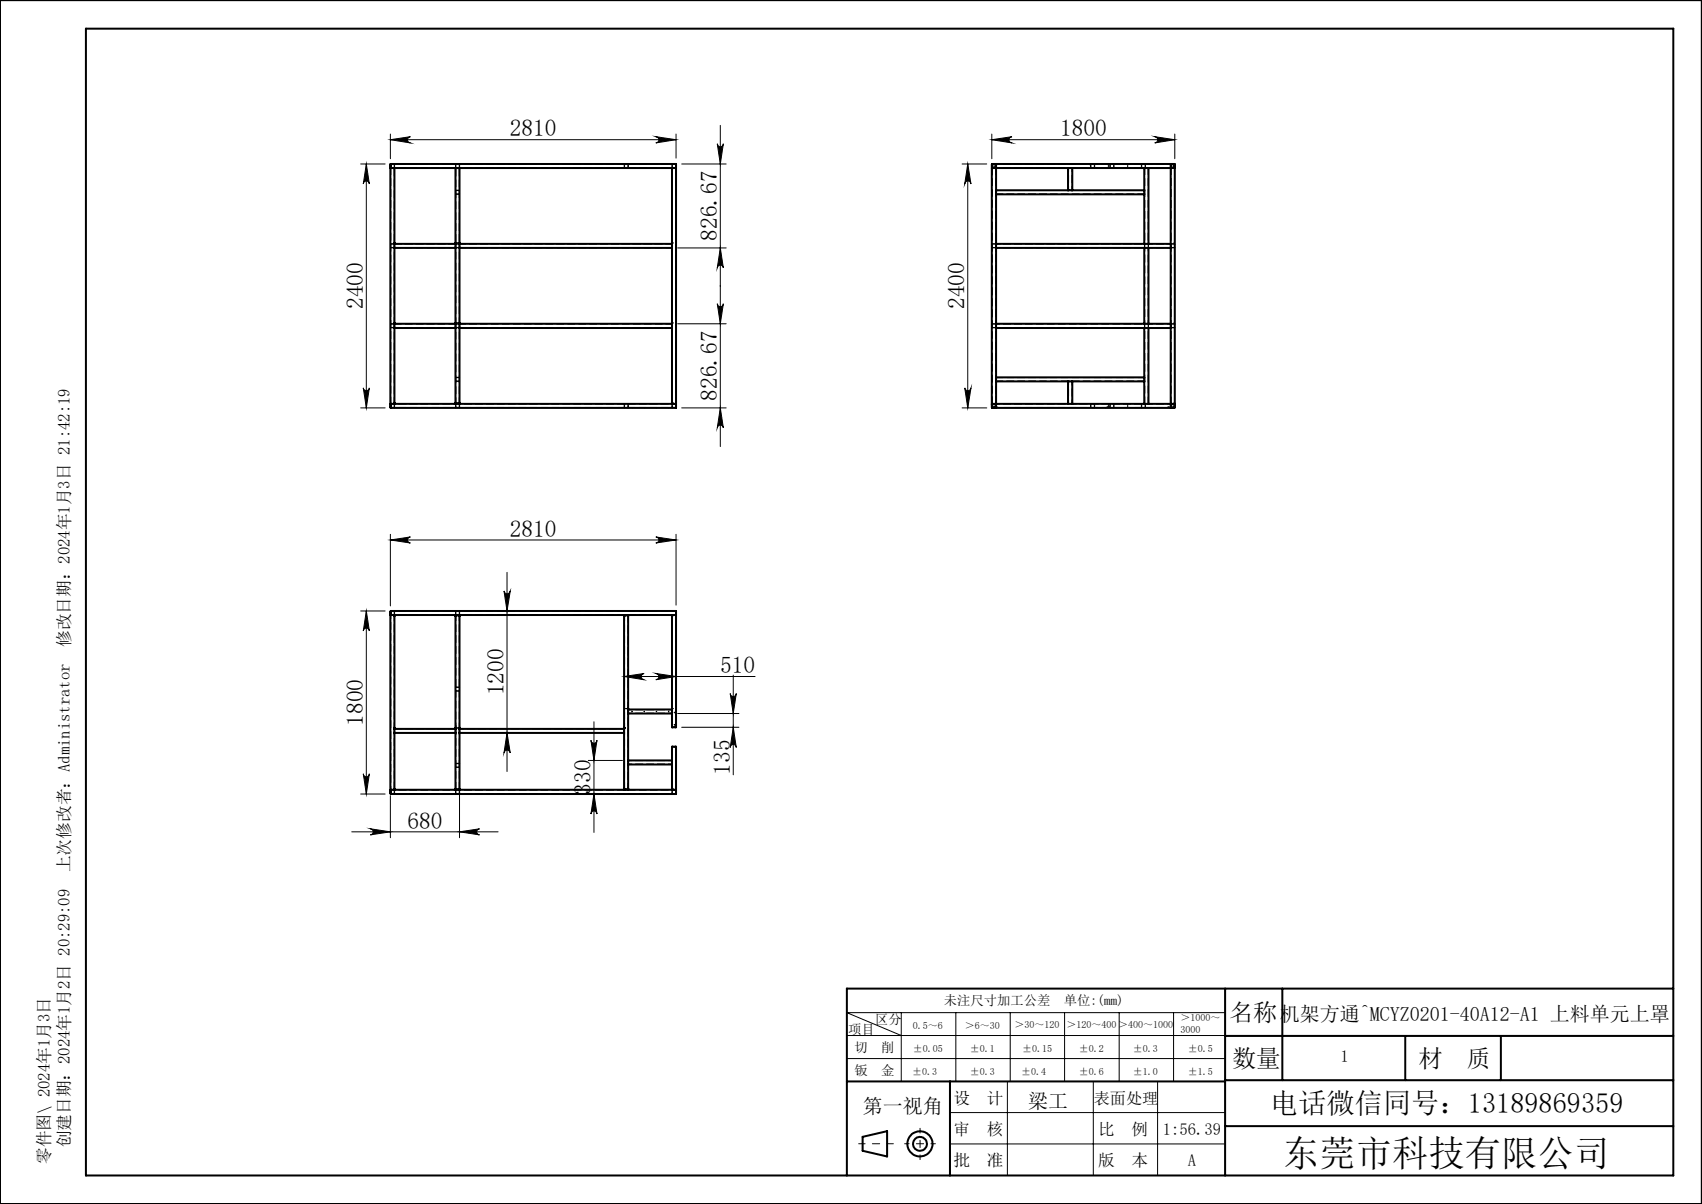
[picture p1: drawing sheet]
<svg xmlns="http://www.w3.org/2000/svg" width="297mm" height="210mm" viewBox="0 0 297 210" stroke-linecap="round" stroke-linejoin="round" font-family="sans-serif">
<g fill="none" stroke="#000" stroke-width=".35">
<path d="M0 0h297v210h-297zM15 5h277v200h-277zM68.2 29.3h-.1v41.1h.1M68.2 29.3h.6M68.2 28.6h-.1v.6l.1 .1M68.2 28.6v.6M68.2 28.6h49.8v.7M68.2 28.6v.7M68.8 29.3v13.2M68.8 29.3h10.7M79.5 29.3h.7M79.5 29.3v13"/>
<path d="M80.2 29.3h37.1M80.2 29.3v13M117.3 29.3h.7M117.3 29.3v13M118 29.3v41.1M173.2 29.3h-.1v41.1h.1M173.2 28.6l-.1 .6h.6v-.6M173.2 28.6l-.1 .1v.5l.1 .1M173.2 29.3h.5M173.2 28.6h.5M173.7 29.3h.1M173.7 28.6l.1 .1"/>
<path d="M173.8 28.7v-.1h30.5v.1M173.8 29.2v.1M173.8 29.2l-.1 .1M173.8 29.3h30.5M173.8 28.7v.5M173.8 29.3v13.2M173.8 33.2h12.6M173.8 33.9h25.9M186.4 33.2h.7M186.4 29.3v3.9M187.1 33.2h12.6M187.1 29.3v3.9"/>
<path d="M199.7 33.2v.7M199.7 29.3v3.9M199.7 33.9v8.6M200.4 29.3v13.2M204.3 29.3h.1M204.3 29.2v.1M204.3 29.2l.1 .1M204.3 28.7v.5M204.3 29.3v13.2M204.4 28.6v.6h.6l-.1-.6M204.4 28.6l-.1 .1M204.4 29.3h.5"/>
<path d="M204.4 28.6h.5M204.9 29.3h.1v41.1h-.1M204.9 28.6h.1v.6l-.1 .1M68.8 43.2v13.3M68.8 57.2v13.2M68.8 56.5v.7M68.8 42.5v.7M68.8 42.5h10.7M68.8 43.2h10.7M68.8 57.2h10.7M68.8 56.5h10.7M79.5 43.2v13.3"/>
<path d="M79.5 42.3v.1M79.5 56.5v.7M79.5 42.5v.7M79.5 42.4v.1M79.5 57.2v13M80.2 42.3v.1M80.2 56.3v.1M80.2 42.5v.7M80.2 56.5v.7M80.2 42.4v.1M80.2 43.2v13.1M80.2 56.4v.1"/>
<path d="M80.2 57.2v13M80.2 42.5h37.1M80.2 43.2h37.1M80.2 57.2h37.1M80.2 56.5h37.1M117.3 56.3v.1M117.3 42.3v.1M117.3 42.5v.7M117.3 56.5v.7M117.3 42.4v.1M117.3 43.2v13.1M117.3 56.4v.1"/>
<path d="M117.3 57.2v13M173.8 56.5v.7M173.8 42.5v.7M173.8 42.5h30.5M173.8 43.2h30.5M173.8 57.2h30.5M173.8 56.5h30.5M173.8 43.2v13.3M173.8 57.2v13.2M199.7 43.2v13.3M199.7 57.2v8.6M200.4 43.2v13.3"/>
<path d="M200.4 57.2v13.2M204.3 56.5v.7M204.3 42.5v.7M204.3 43.2v13.3M204.3 57.2v13.2M68.2 70.4h.6M68.2 70.4l-.1 .1v.6h.1M68.2 70.5v.6M68.2 70.4v.7M68.8 70.4h10.7M79.5 70.4h.7M79.5 70.2v.1"/>
<path d="M79.5 70.3v.1M80.2 70.2v.1M80.2 70.4h37.1M80.2 70.3v.1M117.3 70.4h.7M117.3 70.2v.1M117.3 70.3v.1M118 70.4v.7h-49.8M173.1 70.5h.6v.6h-.6zM173.2 70.4l-.1 .1v.6h.6l.1-.1M173.2 70.4h.5M173.7 70.4h.1"/>
<path d="M173.7 70.4l.1 .1M173.8 70.4v.1M173.8 71v.1h30.5v-.1M173.8 70.4h30.5M173.8 70.5v.5M173.8 66.5h12.6M173.8 65.8h25.9M186.4 66.5h.7M186.4 66.5v3.9M187.1 66.5v3.9M187.1 66.5h12.6M199.7 65.8v.7"/>
<path d="M199.7 66.5v3.9M204.3 70.4h.1M204.3 70.4v.1M204.3 70.5v.5M204.4 70.4l-.1 .1M204.4 70.5h.6l-.1 .6h-.5zM204.4 70.4h.5M204.9 70.4l.1 .1v.6h-.6l-.1-.1M68.2 107.3h-.1v30.5h.1M68.2 107.3h.6M68.2 106.6h-.1v.6l.1 .1M68.2 106.6v.6"/>
<path d="M68.2 106.6h49.8v.7M68.2 107.2v.1M68.8 107.3v19.8M68.8 107.3h10.7M79.5 107.3h.7M79.5 107.3v.1M79.5 107.4v19.7M79.5 107.3h.1M80.2 107.3v.1M80.2 107.3h.1M80.2 107.4v19.5M80.2 107.3h28.7"/>
<path d="M108.9 107.3h.7M108.9 107.3v.1M108.9 107.3h.1M108.9 107.4v19.5M109.6 107.3v16.4M109.6 107.3h7.7M117.3 107.3v.1M117.3 107.3h.7M117.3 107.4v16.3M117.3 107.3h.1M118 107.3v19.6h-.7v-2.4M68.2 137.8h-.1v.6l.1 .1"/>
<path d="M68.2 137.8v.6M68.2 137.8h.6M68.2 137.8v.7h49.8v-.7M68.8 127.8v10M68.8 127.1v.7M68.8 137.8h10.7M68.8 127.1h10.7M68.8 127.8h10.7M79.5 137.8h.7M79.5 127.8v10M79.5 127.1v.7M80.2 137.6v.1"/>
<path d="M80.2 126.9v.1M80.2 127.1v.7M80.2 127v.1M80.2 127.8v9.8M80.2 137.7v.1M80.2 137.8h28.7M80.2 127.1h28.7M80.2 127.8h28.7M108.9 137.8h.7M108.9 137.6v.1M108.9 126.9v.1M108.9 127.1v.7"/>
<path d="M108.9 127v.1M108.9 127.8v9.8M108.9 137.7v.1M109.6 133.3v4.5M109.6 123.7v.8M109.6 132.6v.7M109.6 124.5v8.1M109.6 137.8h7.7M109.6 124.5h7.7M109.6 123.7h7.7M109.6 133.3h7.7M109.6 132.6h7.7"/>
<path d="M117.3 137.8h.7M117.3 132.6v-2.4h.7v7.6M117.3 133.3v4.5M117.3 123.7v.8M117.3 132.6v.7M213.8 172.4v32.6M223.8 172.4v16M292 172.4h-144.2v32.6M147.8 188.6h66M150.5 198.3l4.3-1v4.4l-4.3-1zM165.8 188.6v16.4M213.8 196.4h78.2"/>
<path d="M213.8 180.7h78.2M213.8 188.4h78.2M245.2 180.7v7.7M261.9 180.7v7.7"/>
<circle cx="160.5" cy="199.5" r="1.2"/>
<circle cx="160.5" cy="199.5" r="2.2"/>
</g>
<g fill="none" stroke="#000" stroke-width=".17">
<path d="M62.9 28.6h4.3M63.9 28.6l.6 3.5a.53 .53 0 0 0-.6-.5 .53 .53 0 0 0-.5 .5zM63.9 28.6v42.5M68.1 24.4l3.5-.6a.55 .55 0 0 0-.5 .6 .55 .55 0 0 0 .5 .5zM68.1 23.4v4.3M68.1 24.4h49.9M114.4 23.8l3.6 .6-3.6 .5a.55 .55 0 0 0 .6-.5 .55 .55 0 0 0-.6-.6zM118 23.4v4.2M119 28.6h7.7M125.2 25.1a.53 .53 0 0 0 .5 .5 .53 .53 0 0 0 .5-.5l-.5 3.5zM125.7 21.9v56M167.9 28.6h4.3"/>
<path d="M168.9 28.6l.5 3.5a.55 .55 0 0 0-.5-.5 .55 .55 0 0 0-.6 .5zM168.9 28.6v42.5M173.1 24.4l3.5-.6a.55 .55 0 0 0-.5 .6 .55 .55 0 0 0 .5 .5zM173.1 24.4h31.9M173.1 23.4v4.3M201.5 23.8l3.5 .6-3.5 .5a.55 .55 0 0 0 .5-.5 .55 .55 0 0 0-.5-.6zM205 23.4v4.3M118.3 56.5h8.4M118.3 43.2h8.4M125.2 53a.53 .53 0 0 0 .5 .5 .53 .53 0 0 0 .5-.5l-.5 3.5zM125.7 43.2l.5 3.5a.53 .53 0 0 0-.5-.5 .53 .53 0 0 0-.5 .5zM62.9 71.1h4.3"/>
<path d="M63.4 67.7a.53 .53 0 0 0 .5 .5 .53 .53 0 0 0 .6-.5l-.6 3.4zM119 71.1h7.7M125.7 71.1l.5 3.5a.53 .53 0 0 0-.5-.5 .53 .53 0 0 0-.5 .5zM167.9 71.1h4.3M168.3 67.7a.55 .55 0 0 0 .6 .5 .55 .55 0 0 0 .5-.5l-.5 3.4zM68.1 94.2l3.5-.5a.53 .53 0 0 0-.5 .5 .53 .53 0 0 0 .5 .5zM68.1 93.2v12.5M68.1 94.2h49.9M88.5 99.8v34.8M114.4 93.7l3.6 .5-3.6 .5a.53 .53 0 0 0 .6-.5 .53 .53 0 0 0-.6-.5zM118 93.2v12.3M62.9 106.6h4.3"/>
<path d="M63.9 106.6l.6 3.5a.53 .53 0 0 0-.6-.5 .53 .53 0 0 0-.5 .5zM63.9 106.6v31.9M87.9 103.1a.55 .55 0 0 0 .6 .5 .55 .55 0 0 0 .5-.5l-.5 3.5zM108.9 118l3.5-.5a.55 .55 0 0 0-.5 .5 .55 .55 0 0 0 .5 .6zM108.9 118h22.9M114.4 117.5l3.6 .5-3.6 .6a.55 .55 0 0 0 .6-.6 .55 .55 0 0 0-.6-.5zM128 117.7v17.4M62.9 138.5h4.3M63.4 135a.53 .53 0 0 0 .5 .5 .53 .53 0 0 0 .6-.5l-.6 3.5zM68.1 138.8v7.3M80.2 127.9v18.2M88.5 127.8l.5 3.5a.55 .55 0 0 0-.5-.5 .55 .55 0 0 0-.6 .5z"/>
<path d="M102.7 132.6h5.9M103.1 129.1a.53 .53 0 0 0 .5 .5 .53 .53 0 0 0 .6-.5l-.6 3.5zM103.6 138.5l.6 3.5a.53 .53 0 0 0-.6-.6 .53 .53 0 0 0-.5 .6zM103.6 125.9v19.3M118.3 124.5h10.6M119 126.9h9.9M127.4 121a.53 .53 0 0 0 .6 .5 .53 .53 0 0 0 .5-.5l-.5 3.5zM128 126.9l.5 3.5a.53 .53 0 0 0-.5-.6 .53 .53 0 0 0-.6 .6zM61.4 145.1h25.5M64.6 144.6l3.5 .5-3.5 .5a.53 .53 0 0 0 .5-.5 .53 .53 0 0 0-.5-.5zM80.2 145.1l3.5-.5a.53 .53 0 0 0-.5 .5 .53 .53 0 0 0 .5 .5zM157.3 176.6v12"/>
<path d="M166.8 176.6v12M176.3 176.6v12M185.8 176.6v12M195.3 176.6v12M204.8 176.6v12M213.8 176.6h-66l9.5 4M147.8 184.6h66M147.8 180.6h66M165.8 194.1h48M165.8 199.5h48M175.8 188.6v16.4M190.8 188.6v16.4"/>
<path d="M202 188.6v16.4"/>
</g>
<path d="M149.8 199.5h6.1" fill="none" stroke="#000" stroke-width=".17" stroke-dasharray="30.5 1.3 1.3 1.3" stroke-dashoffset="29.4"/>
<path d="M163.2 199.5h-5.3M160.6 202.3v-5.5" fill="none" stroke="#000" stroke-width=".17" stroke-dasharray="30.5 1.3 1.3 1.3" stroke-dashoffset="29.7"/>
<g fill="#000">
<path d="M63.9 28.6l.6 3.5a.53 .53 0 0 0-.6-.5 .53 .53 0 0 0-.5 .5zM63.4 67.7a.53 .53 0 0 0 .5 .5 .53 .53 0 0 0 .6-.5l-.6 3.4zM125.2 53a.53 .53 0 0 0 .5 .5 .53 .53 0 0 0 .5-.5l-.5 3.5zM125.7 71.1l.5 3.5a.53 .53 0 0 0-.5-.5 .53 .53 0 0 0-.5 .5zM63.9 106.6l.6 3.5a.53 .53 0 0 0-.6-.5 .53 .53 0 0 0-.5 .5zM63.4 135a.53 .53 0 0 0 .5 .5 .53 .53 0 0 0 .6-.5l-.6 3.5zM127.4 121a.53 .53 0 0 0 .6 .5 .53 .53 0 0 0 .5-.5l-.5 3.5zM128 126.9l.5 3.5a.53 .53 0 0 0-.5-.6 .53 .53 0 0 0-.6 .6zM103.1 129.1a.53 .53 0 0 0 .5 .5 .53 .53 0 0 0 .6-.5l-.6 3.5zM103.6 138.5l.6 3.5a.53 .53 0 0 0-.6-.6 .53 .53 0 0 0-.5 .6zM168.9 28.6l.5 3.5a.55 .55 0 0 0-.5-.5 .55 .55 0 0 0-.6 .5zM168.3 67.7a.55 .55 0 0 0 .6 .5 .55 .55 0 0 0 .5-.5l-.5 3.4z"/>
<path d="M68.1 24.4l3.5-.6a.55 .55 0 0 0-.5 .6 .55 .55 0 0 0 .5 .5zM114.4 23.8l3.6 .6-3.6 .5a.55 .55 0 0 0 .6-.5 .55 .55 0 0 0-.6-.6zM68.1 94.2l3.5-.5a.53 .53 0 0 0-.5 .5 .53 .53 0 0 0 .5 .5zM114.4 93.7l3.6 .5-3.6 .5a.53 .53 0 0 0 .6-.5 .53 .53 0 0 0-.6-.5zM173.1 24.4l3.5-.6a.55 .55 0 0 0-.5 .6 .55 .55 0 0 0 .5 .5zM201.5 23.8l3.5 .6-3.5 .5a.55 .55 0 0 0 .5-.5 .55 .55 0 0 0-.5-.6z"/>
<path d="M125.7 43.2l.5 3.5a.53 .53 0 0 0-.5-.5 .53 .53 0 0 0-.5 .5zM125.2 25.1a.53 .53 0 0 0 .5 .5 .53 .53 0 0 0 .5-.5l-.5 3.5zM88.5 127.8l.5 3.5a.55 .55 0 0 0-.5-.5 .55 .55 0 0 0-.6 .5zM87.9 103.1a.55 .55 0 0 0 .6 .5 .55 .55 0 0 0 .5-.5l-.5 3.5z"/>
<path d="M108.9 118l3.5-.5a.55 .55 0 0 0-.5 .5 .55 .55 0 0 0 .5 .6zM114.4 117.5l3.6 .5-3.6 .6a.55 .55 0 0 0 .6-.6 .55 .55 0 0 0-.6-.5z"/>
<path d="M80.2 145.1l3.5-.5a.53 .53 0 0 0-.5 .5 .53 .53 0 0 0 .5 .5zM64.6 144.6l3.5 .5-3.5 .5a.53 .53 0 0 0 .5-.5 .53 .53 0 0 0-.5-.5z"/>
</g>
<g fill="none" stroke="#000" stroke-width=".17" stroke-dasharray="1.3 .6">
<path d="M68.2 28.6h.1M68.3 29.3h-.1M68.3 29.2h-.1M68.7 28.6h.1M68.7 29.3l.2-.1M68.7 28.6l.1 .1M68.8 29.2h-.1M68.8 28.7v.5M68.8 28.7h.1M68.8 28.6h-.1M68.9 29.2v-.5M68.9 28.7l-.2-.1"/>
<path d="M68.9 28.7v-.1M68.9 29.2v.1M79.5 29.2l.1 .1M79.5 28.7v.5M79.5 33.8l.1 .1M79.5 28.6v.1M79.5 29.3v-.1M79.5 28.7h.1M79.5 29.2v-.5M79.5 28.7l.1-.1M79.5 33.3l.1-.1M79.6 29.2h-.1"/>
<path d="M79.6 28.6l-.1 .1M79.6 33.2h-.1M79.6 33.2l-.1 .1M79.6 33.2h.5M79.6 33.8h-.1M79.6 33.9h.5M80.1 29.3l.1-.1M80.1 28.6v.1M80.1 33.2h-.5M80.1 33.8h-.5M80.1 33.2v.1M80.1 33.9l.1-.1"/>
<path d="M80.1 29.2h.1M80.1 28.7v.5M80.1 33.8h.1M80.1 28.7h.1M80.2 28.7l-.1-.1M80.2 29.2v-.5M80.2 29.2v.1M80.2 28.6v.1M80.2 33.2h-.1M80.2 33.3l-.1-.1M108.9 29.2l.1 .1M108.9 28.7v.5"/>
<path d="M108.9 29.3v-.1M108.9 28.6v.1M108.9 28.7h.1M109 28.7v-.1M109 29.2v-.5M109 28.6l-.1 .1M109 29.2h.1M109.1 28.6h.1M109.1 28.6h-.2M109.2 28.6h.1M109.5 29.3l.1-.1M109.5 28.6l.1 .1"/>
<path d="M109.6 29.2h-.1M109.6 28.7v.5M109.6 28.7h.1M109.6 28.6h-.4M109.6 28.7l-.1-.1M109.6 29.2v-.5M109.6 29.2v.1M109.6 28.7v-.1M117.3 29.2l.1 .1M117.3 28.7v.5M117.3 28.7l.1-.1M117.3 29.2v.1"/>
<path d="M117.3 28.6v.1M117.3 28.7h.1M117.3 29.2v-.5M117.4 29.2h-.1M117.4 28.6h.1M117.4 28.6h-.1M117.9 29.3l.1-.1M117.9 28.6v.1M117.9 29.2h.1M117.9 28.7v.5M118 28.7l-.1-.1M173.9 28.6h.1"/>
<path d="M173.9 28.6v.1M174 28.6h.1M174 28.6h-.1M174 28.7v-.1M174 28.7h-.1M190.1 28.6h.1M190.1 28.6v.1M190.2 28.6h.1M190.2 28.6h-.1M190.2 28.7v-.1M190.2 28.7h-.1M190.3 28.7v.5"/>
<path d="M190.3 29.2l.1 .1M190.4 28.7v-.1M190.4 29.2v-.5M190.4 28.6l-.1 .1M190.4 29.2h.1M190.9 28.6l.1 .1M191 29.2h-.1M191 28.7v.5M191 29.2v-.5M191 29.2l-.1 .1M193.4 29.2v-.5M193.4 28.7v-.1"/>
<path d="M193.4 29.3v-.1M193.5 28.6h.1M193.5 28.6v.1M193.6 28.6h.1M193.6 28.6h-.1M193.6 28.7v-.1M193.6 28.7h-.1M193.7 28.7v.5M193.7 29.2l.1 .1M193.7 28.7l.1-.1M193.7 29.2v-.5M193.8 28.6l-.1 .1"/>
<path d="M193.8 29.2h-.1M194.3 28.6v.1M194.3 29.2h.1M194.3 28.7v.5M194.4 28.7l-.1-.1M194.4 29.2v-.5M194.4 29.2l-.1 .1M196.8 28.6v.1M196.8 29.2v.1M196.8 28.7v.5M199.2 28.7v.5M199.2 28.7l.1-.1"/>
<path d="M199.2 29.2v-.5M199.3 28.6l-.1 .1M199.3 29.2h-.1M199.3 29.3l-.1-.1M199.8 28.6v.1M199.8 29.2h.1M199.8 28.7v.5M199.9 28.7l-.1-.1M199.9 29.2v-.5M199.9 29.2l-.1 .1M204.2 28.6h.1M204.2 28.6l-.1 .1"/>
<path d="M204.2 28.7v-.1M204.2 28.7h-.1M68.1 57.1l.2 .1M68.2 56.6l.1-.1M68.2 42.6h.1M68.3 56.5l-.2 .1M68.3 57.2h.4M68.3 57.1h-.1M68.3 56.5h.4M68.3 42.5l-.2 .1M68.3 43.2l-.1-.1M68.3 42.6h.4"/>
<path d="M68.3 43.2l-.2-.1M68.3 43.2h.4M68.7 56.3h.1M68.7 42.4h.1M68.7 42.4l.1-.1M68.7 56.5h-.4M68.7 56.5l.2 .1M68.7 57.2l.2-.1M68.7 57.1h-.4M68.7 56.5l.1 .1M68.7 43.2l.2-.1M68.7 42.6h.1"/>
<path d="M68.7 43.2h-.4M68.7 42.5h-.4M68.8 56.4l-.1-.1M68.8 42.4h-.1M68.8 56.4h.1M68.8 42.4h.1M68.8 56.4v-.1M68.8 42.4v-.1M68.8 57.1h-.1M68.8 43.1l-.1 .1M68.9 42.6l-.2-.1M68.9 56.3h-.1"/>
<path d="M68.9 42.3h-.1M79.5 43.1l.1 .1M79.5 57.1l.1 .1M79.5 56.4h.1M79.5 42.4h.1M79.5 56.3v.1M79.5 42.3v.1M79.5 42.6h.1M79.5 56.6l.1-.1M79.5 56.3h.1M79.5 42.3l.1 .1M79.5 42.3h.1"/>
<path d="M79.6 56.3l-.1 .1M79.6 56.3h.5M79.6 42.4h-.1M79.6 42.4h.5M79.6 43.2h.5M79.6 42.5l-.1 .1M79.6 42.6h.5M79.6 43.2l-.1-.1M79.6 56.5l-.1 .1M79.6 56.5h.5M79.6 57.1h-.1M79.6 57.2h.5"/>
<path d="M80.1 56.3h.1M80.1 56.3h-.5M80.1 42.4v-.1M80.1 42.4h-.5M80.1 42.5h-.5M80.1 43.2l.1-.1M80.1 43.2h-.5M80.1 42.6h.1M80.1 56.5h-.5M80.1 56.5v.1M80.1 57.2l.1-.1M80.1 57.1h-.5"/>
<path d="M80.1 56.4v-.1M80.1 42.4h.1M80.1 56.4h.1M80.1 43.1v.1M80.1 57.1h.1M80.2 42.6l-.1-.1M80.2 56.6l-.1-.1M80.2 56.3h-.1M80.2 42.3h-.1M117.3 56.4h.1M117.3 42.4h.1M117.3 56.4v-.1"/>
<path d="M117.3 56.4l.1-.1M117.3 42.4v-.1M117.3 56.3h.1M117.3 42.3h.1M117.4 56.3h.1M117.4 56.3h-.1M117.4 42.4h.1M117.4 42.4l-.1-.1M173.1 43.1l.1 .1M173.2 56.6v-.1M173.2 42.6h.1M173.2 57.2h.5"/>
<path d="M173.2 57.2l-.1-.1M173.2 56.5l-.1 .1M173.2 56.5h.5M173.2 57.1h.1M173.2 43.2h.5M173.2 43.2v-.1M173.2 42.6h.5M173.2 42.5l-.1 .1M173.7 56.5h-.5M173.7 57.2l.1-.1M173.7 56.5l.1 .1M173.7 57.1h-.5"/>
<path d="M173.7 42.5l.1 .1M173.7 43.2l.1-.1M173.7 43.2h-.5M173.7 42.6h.1M173.7 42.5h-.5M173.8 57.1h-.1M173.8 43.1l-.1 .1M173.8 56.6l-.1-.1M200.4 42.6v-.1M200.4 43.1v-.5M200.4 43.2v-.1M200.4 56.6v-.1"/>
<path d="M200.4 57.1v-.5M200.4 57.2v-.1M204.3 57.1l.1 .1M204.3 43.1l.1 .1M204.4 56.6v-.1M204.4 42.6h.1M204.4 56.5l-.1 .1M204.4 57.2h.5M204.4 57.1h.1M204.4 56.5h.5M204.4 42.5l-.1 .1M204.4 43.2h.5"/>
<path d="M204.4 43.2v-.1M204.4 42.6h.5M204.9 56.4l.1-.1M204.9 42.4h.1M204.9 56.4v-.1M204.9 42.4v-.1M204.9 57.1h-.5M204.9 56.5l.1 .1M204.9 56.5h-.5M204.9 43.2h-.5M204.9 42.5h-.5M204.9 42.6h.1"/>
<path d="M205 56.3h.1M205 42.4h.1M205 56.3h-.1M205 42.4l-.1-.1M205 42.4v-.1M205 57.1h-.1M205 43.1l-.1 .1M205 57.1l-.1 .1M205 56.6l-.1-.1M205 42.6l-.1-.1M68.2 70.5h.1M68.3 71.1h-.1"/>
<path d="M68.3 70.4h-.1M68.7 70.3h.1M68.7 71.1h.1M68.7 70.3l.1-.1M68.7 71.1l.2-.1M68.7 70.5h.1M68.8 70.3h-.1M68.8 70.3h.1M68.8 70.3v-.1M68.8 70.4v-.1M68.8 71l-.1 .1M68.8 70.5v.5"/>
<path d="M68.9 71v-.5M68.9 70.5l-.2-.1M68.9 71.1v-.1M68.9 70.5v-.1M68.9 70.2h-.1M68.9 71h-.1M79.5 71l.1 .1M79.5 70.5v.5M79.5 66.5h.1M79.5 66.4l.1 .1M79.5 71v.1M79.5 70.4v.1"/>
<path d="M79.5 70.3h.1M79.5 71.1h.1M79.5 70.5h.1M79.5 71v-.5M79.5 70.2v.1M79.5 70.3v.1M79.5 65.9h.1M79.5 71h.1M79.5 70.2l.1 .1M79.5 70.2h.1M79.6 70.4l-.1 .1M79.6 71.1l-.1-.1"/>
<path d="M79.6 70.3h-.1M79.6 70.3h.5M79.6 65.8l-.1 .1M79.6 66.5h.5M79.6 66.5l-.1-.1M79.6 65.9h.5M80.1 71.1l.1-.1M80.1 70.5h.1M80.1 70.3v-.1M80.1 70.3h-.5M80.1 66.5h.1M80.1 66.5l.1-.1"/>
<path d="M80.1 65.8h-.5M80.1 65.9h.1M80.1 66.5h-.5M80.1 70.3h.1M80.1 71v.1M80.1 70.5v.5M80.1 70.4v-.1M80.1 66.4v.1M80.2 70.5l-.1-.1M80.2 71v-.5M80.2 70.4v.1M80.2 71v.1"/>
<path d="M80.2 65.9l-.1-.1M80.2 71h-.1M80.2 70.2h-.1M108.9 70.5v.5M108.9 71l.1 .1M108.9 70.4v.1M108.9 71.1v-.1M108.9 71.1h.2M109 70.5h.1M109 71v-.5M109 71h-.1M109 70.4l-.1 .1"/>
<path d="M109 71.1v-.1M109.1 71.1h.1M109.2 71.1h.1M109.2 71.1h.4M109.5 70.5h.1M109.6 71l-.1 .1M109.6 70.5v.5M109.6 70.5l-.1-.1M109.6 70.4v.1M109.6 71.1v-.1M109.6 71h.1M110.3 71.1h.1"/>
<path d="M112.4 71.1h.1M112.5 71.1h.1M114.5 71.1h.1M114.6 71.1h.1M116.6 71.1h.1M116.7 71.1h.1M117.3 70.5v.5M117.3 71l.1 .1M117.3 70.5v-.1M117.3 71v.1M117.3 70.3h.1M117.3 71.1h.1"/>
<path d="M117.3 70.5h.1M117.3 71v-.5M117.3 70.3v-.1M117.3 70.3v.1M117.3 71h.1M117.3 70.2h.1M117.4 70.4l-.1 .1M117.4 71.1l-.1-.1M117.4 70.3h.1M117.4 70.3l-.1-.1M117.4 71.1h.1M117.6 71.1h.1"/>
<path d="M117.7 71.1h.1M117.9 70.5h.1M117.9 71.1l.1-.1M117.9 71v.1M117.9 71v-.5M118 70.5l-.1-.1M173.9 71v.1M173.9 71h.1M173.9 71.1h.1M174 71.1v-.1M174 71.1h.1M190.3 71l.1 .1"/>
<path d="M190.3 70.5v.5M190.4 70.5v.5M190.4 70.5h.1M190.4 71.1v-.1M190.4 70.4l-.1 .1M190.6 71.1h.1M190.7 71.1h.1M190.8 71.1h.1M190.9 71.1h.1M190.9 71.1l.1-.1M190.9 70.5h.1M191 71l-.1 .1"/>
<path d="M191 70.5v.5M191 70.5l-.1-.1M191 71v-.5M192.9 71.1h.1M193 71.1h.1M193.3 71h-.1M193.4 71.1v-.1M193.4 71v-.5M193.4 70.5v-.1M193.5 71v.1M193.5 71h.1M193.5 71.1h.1"/>
<path d="M193.6 71.1v-.1M193.6 71.1h.1M193.7 70.5v.5M193.7 70.5h.1M193.7 71v-.5M193.8 71.1l-.1-.1M193.8 70.4l-.1 .1M194.3 71.1l.1-.1M194.3 70.5h.1M194.3 71v.1M194.3 70.5v.5M194.4 70.5l-.1-.1"/>
<path d="M194.4 71v-.5M196.8 71v.1M196.8 70.5v.5M196.8 70.4v.1M199.2 71l.1 .1M199.2 70.5v.5M199.2 70.5l.1-.1M199.2 70.5h.1M199.2 71v-.5M199.3 71.1l-.1-.1M199.8 70.4l.1 .1M199.8 71.1l.1-.1"/>
<path d="M199.8 70.5h.1M199.8 71v.1M199.8 70.5v.5M199.9 71v-.5M203.9 71h-.1M204.1 71l.1 .1M204.1 71h.1M204.2 71.1h.1M204.2 71.1h-.1M204.2 71.1v-.1M204.9 70.3h.1M204.9 70.3v-.1"/>
<path d="M205 70.3h.1M205 70.3l-.1-.1M68.2 106.6h.1M68.2 107.2h.1M68.3 106.5h-.1M68.3 107.2h-.1M68.7 107.4h.1M68.7 107.4l.1-.1M68.7 107.2l.2-.1M68.7 106.5l.2 .2M68.7 106.6l.1 .1M68.8 107.4h-.1"/>
<path d="M68.8 107.3h.1M68.8 107.4h.1M68.8 107.4v-.1M68.8 107.3v-.1M68.8 107.1l-.1 .1M68.8 106.7v.4M68.9 107.1v-.4M68.9 106.7v-.2M68.9 107.1v.1M68.9 107.3h-.1M79.5 106.7v.4M79.5 106.5v.2"/>
<path d="M79.5 107.2v-.1M79.5 107.4h.1M79.5 107.3v.1M79.5 107.2v.1M79.5 106.7l.1-.1M79.5 107.1v-.4M79.5 120l.1-.1M79.5 107.3l.1 .1M79.5 107.3h.1M79.6 107.4h-.1M79.6 107.4h.5M79.6 106.5l-.1 .2"/>
<path d="M79.6 107.2l-.1-.1M79.6 119.8l-.1 .2M79.6 119.9h.5M80.1 107.4h-.5M80.1 107.4v-.1M80.1 107.2l.1-.1M80.1 106.6v.1M80.1 119.8h-.5M80.1 119.9v.1M80.1 107.4h.1M80.1 107.3h.1M80.1 107.3v-.1"/>
<path d="M80.1 107.1v.1M80.1 106.7v.4M80.2 106.7l-.1-.2M80.2 107.1v-.4M80.2 120l-.1-.2M80.2 107.3h-.1M108.9 107.4h.1M109 107.4v-.1M109 107.4h.1M109 107.2v.1M109 107.3h-.1M109 107.3h.1"/>
<path d="M109.1 107.4h-.1M109.1 107.4h.1M109.2 107.4h.3M109.2 107.4h.1M109.5 107.4h-.3M109.5 107.4l.1-.1M109.6 107.4h-.1M109.6 107.4h.1M109.6 107.4v-.1M109.6 107.3v-.1M109.6 107.3h.1M117.3 107.4h.1"/>
<path d="M117.3 107.3v.1M117.3 107.2v.1M117.3 107.3l.1 .1M117.3 107.3h.1M117.4 107.4h-.1M117.4 107.4h.1M68.2 137.8h.1M68.3 138.5h-.1M68.3 137.7l-.1 .1M68.3 138.4h-.1M68.7 138.4h.1M68.7 127h.1"/>
<path d="M68.7 127v-.1M68.7 137.6h.1M68.7 138.5l.2-.2M68.7 137.8l.1 .1M68.7 126.9h.1M68.8 127h.1M68.8 137.7h.1M68.8 127h-.1M68.8 137.7l-.1-.1M68.8 126.9h.1M68.8 137.6h.1M68.8 138.3l-.1 .1"/>
<path d="M68.8 137.9v.4M68.8 127v-.1M68.8 137.7v-.1M68.9 137.9l-.2-.2M68.9 138.3v-.4M68.9 138.5v-.2M68.9 137.9v-.2M68.9 138.3h-.1M68.9 126.9h-.1M68.9 137.6h-.1M79.5 126.7v-.1M79.5 138.3l.1 .2"/>
<path d="M79.5 137.9v.4M79.5 137.9l.1-.2M79.5 133.7l.1 .1M79.5 133.3l.1-.2M79.5 120.4l.1 .1M79.5 133.8h.1M79.5 138.3v.2M79.5 137.7v.2M79.5 126.7h.1M79.5 127h.1M79.5 137.7h.1M79.5 126.6h.1"/>
<path d="M79.5 126.9v.1M79.5 137.6v.1M79.5 137.9l.1-.1M79.5 138.3v-.4M79.5 133.3l.1-.1M79.5 138.3h.1M79.5 126.9h.1M79.5 137.6h.1M79.6 127h-.1M79.6 127h.5M79.6 137.6l-.1 .1M79.6 137.6h.5"/>
<path d="M79.6 138.4l-.1-.1M79.6 133.8h.5M79.6 133.2h.5M79.6 133.8l-.1-.1M79.6 120.5l-.1-.1M79.6 120.5h.5M79.6 133.1h-.1M80.1 126.9h-.5M80.1 126.9h.1M80.1 137.6h-.5M80.1 137.6h.1M80.1 138.5l.1-.2"/>
<path d="M80.1 137.8v.1M80.1 137.7l.1 .2M80.1 133.1h-.5M80.1 133.8l.1-.1M80.1 133.2v.1M80.1 133.8h-.5M80.1 120.5l.1-.1M80.1 133.8h.1M80.1 127h.1M80.1 137.7v-.1M80.1 137.7h.1M80.1 127v-.1"/>
<path d="M80.1 138.3v.1M80.1 137.9v.4M80.1 133.7v.1M80.1 120.4v.1M80.2 138.3v-.4M80.2 133.3l-.1-.2M80.2 137.9v-.2M80.2 138.5v-.2M80.2 133.1h-.1M80.2 126.9h-.1M80.2 137.6h-.1M80.2 138.3h-.1"/>
<path d="M108.9 127h.1M108.9 137.7h.1M109 127v-.1M109 127h.1M109 137.7v-.1M109 137.7h.1M109 126.9h-.1M109 137.6h-.1M109 126.9h.1M109 137.6h.1M109.1 127v-.1M109.1 127h-.1"/>
<path d="M109.1 137.6h.1M109.1 137.6h-.1M109.2 123.6h.1M109.2 123.6h.3M109.2 137.6h.3M109.2 137.6h.1M109.5 123.6h-.3M109.5 123.6l.1-.1M109.5 137.6h-.3M109.5 137.6h.1M109.6 137.7h.1M109.6 123.7l-.1-.1"/>
<path d="M109.6 137.7l-.1-.1M109.6 123.7h.1M109.6 137.6h.1M109.6 123.7v-.2M109.6 137.7v-.1M109.6 123.5h.1M110.3 124.1h.1M112.4 124.1h.1M114.6 124.1h.1M116.7 124.1h.1M117.3 137.4v-.2M117.3 138.3l.1 .2"/>
<path d="M117.3 137.9v.4M117.3 137.7v.2M117.3 138.3v.2M117.3 137.7h.1M117.3 123.7h.1M117.3 137.4h.1M117.3 138.4h.1M117.3 137.2h.1M117.3 137.6v.1M117.3 123.5v.2M117.3 123.7v3.1M117.3 138.3v-.4"/>
<path d="M117.3 137.9l.1-.1M117.3 138.3h.1M117.3 137.6h.1M117.3 123.5l.1 .1M117.3 123.5h.1M117.4 137.6l-.1 .1M117.4 137.6h.1M117.4 123.6l-.1 .1M117.4 123.6h.1M117.4 137.7l-.1 .2M117.4 138.4l-.1-.1M117.4 138.4h.1"/>
<path d="M117.7 126.4h.1M117.7 124.3v-.1v.1M117.9 137.8v.1M117.9 138.5l.1-.2M117.9 137.9v.4M117.9 138.3v.1M118 137.9l-.1-.2"/>
</g>
<g fill="none" stroke="#000" stroke-width=".17" stroke-dasharray="1.3 .6" stroke-dashoffset=".1">
<path d="M68.2 29.3v41.1M173.2 29.3v41.1M173.8 33.8h25.9M199.7 33.2h-25.9M199.8 29.3v41.1M204.4 29.3v41.1M68.9 57.1h10.6M68.9 43.2h10.6M79.5 56.5h-10.6M79.5 42.6h-10.6M117.9 70.4v-41.1M173.8 70.4v-41.1"/>
<path d="M173.8 66.5h25.9M199.7 65.9h-25.9M200.4 70.4v-41.1M205 70.4v-41.1M68.8 137.6v-10.6M68.9 127.8h10.6M79.5 127.2h-10.6M79.5 127v10.6M80.1 137.6v-10.6M109 127v10.6"/>
</g>
<g fill="none" stroke="#000" stroke-width=".17" stroke-dasharray="1.3 .6" stroke-dashoffset=".4">
<path d="M68.8 56.3v-13.9M79.5 42.4v13.9M79.5 56.4v13.8M80.1 56.3v-13.9M117.3 56.4v13.8M117.3 42.4v13.9M199.7 42.5v.7M199.7 56.5v.7M68.8 70.2v-13.8M80.1 70.2v-13.8M79.5 107.4v19.5M109 107.4v19.5"/>
<path d="M68.8 126.9v-19.5M80.1 126.9v-19.5M109.6 137.6v-13.9M117.9 126.8v-19.6"/>
</g>
<path d="M79.5 29.3v13M117.3 29.3v13M68.8 42.3v-13M80.1 42.3v-13M117.3 130.2v7.4" fill="none" stroke="#000" stroke-width=".17" stroke-dasharray="1.3 .6" stroke-dashoffset="-.2"/>
<path d="M80.2 43.2h37.1M80.2 57.1h37.1M117.3 42.6h-37.1M117.3 56.5h-37.1M117.3 107.4v16.1M109.6 123.5v-16.1" fill="none" stroke="#000" stroke-width=".17" stroke-dasharray="1.3 .6" stroke-dashoffset=".2"/>
<path d="M68.2 29.2h49.8M118 28.6h-49.8M68.2 71.1h49.8M118 70.5h-49.8M68.2 107.2h49.8M118 106.6h-49.8M68.2 138.4h49.8M118 137.8h-49.8" fill="none" stroke="#000" stroke-width=".17" stroke-dasharray="1.3 .6" stroke-dashoffset=".5"/>
<path d="M80.2 28.6h-.7M79.5 71.1h.7M79.5 138.4h.7" fill="none" stroke="#000" stroke-width=".17" stroke-dasharray="1.3 .6" stroke-dashoffset=".3"/>
<path d="M117.9 137.7v-7.5" fill="none" stroke="#000" stroke-width=".17" stroke-dasharray="1.3 .6" stroke-dashoffset=".7"/>
<g fill="none" stroke="#000" stroke-width=".17" stroke-dasharray="1.3 .6" stroke-dashoffset=".6">
<path d="M173.8 29.2h30.5M186.5 29.3v3.9M187.1 33.2v-3.9M204.3 28.6h-30.5M173.8 57.1h30.5M173.8 43.2h30.5M204.3 56.5h-30.5M204.3 42.6h-30.5M173.8 71.1h30.5M186.5 66.5v3.9M187.1 70.4v-3.9M204.3 70.5h-30.5"/>
<path d="M68.2 107.2v30.5M80.2 127.8h28.7M108.9 127.2h-28.7M109.6 124.4h7.7M109.6 133.3h7.7M117.3 123.8h-7.7M117.3 132.7h-7.7"/>
</g>
<text font-size="6.3" x="223.9" y="203.4">东莞市科技有限公司</text>
<text font-size="4.9" x="221.6" y="194.1">电话微信同号：13189869359</text>
<g font-size="4.2">
<text x="214.5" y="178.1">名称</text>
<text x="215" y="186.1">数量</text>
<text x="247.5" y="186.1">材</text>
<text x="256" y="186.1">质</text>
</g>
<g font-size="4.1">
<text x="89" y="23.8">2810</text>
<text x="185" y="23.8">1800</text>
<text x="125.1" y="42" transform="rotate(-90 125.1 42)">826.67</text>
<text x="63.4" y="53.9" transform="rotate(-90 63.4 53.9)">2400</text>
<text x="168.3" y="53.9" transform="rotate(-90 168.3 53.9)">2400</text>
<text x="125.1" y="69.9" transform="rotate(-90 125.1 69.9)">826.67</text>
<text x="89" y="93.6">2810</text>
<text x="125.7" y="117.4">510</text>
<text x="87.9" y="121.3" transform="rotate(-90 87.9 121.3)">1200</text>
<text x="63.4" y="126.6" transform="rotate(-90 63.4 126.6)">1800</text>
<text x="127.4" y="135.1" transform="rotate(-90 127.4 135.1)">135</text>
<text x="103.1" y="138.6" transform="rotate(-90 103.1 138.6)">330</text>
<text x="71.1" y="144.5">680</text>
</g>
<g font-size="3.5">
<text x="223.3" y="178.2">机架方通^MCYZ0201-40A12-A1 上料单元上罩</text>
<text x="150.5" y="194.1">第一视角</text>
<text x="179.4" y="193.2">梁工</text>
</g>
<g font-size="2.9">
<text x="12.2" y="112.8" transform="rotate(-90 12.2 112.8)">修改日期：2024年1月3日 21:42:19</text>
<text x="12.2" y="152.1" transform="rotate(-90 12.2 152.1)">上次修改者：Administrator</text>
<text x="233.9" y="185.3">1</text>
<text x="166.4" y="192.5">设</text>
<text x="166.4" y="197.9">审</text>
<text x="172.2" y="192.5">计</text>
<text x="172.2" y="197.9">核</text>
<text x="191.6" y="197.9">比</text>
<text x="197.4" y="197.9">例</text>
<text x="202.9" y="197.9">1:56.39</text>
<text x="8.7" y="203" transform="rotate(-90 8.7 203)">零件图\ 2024年1月3日</text>
<text x="12.2" y="200.1" transform="rotate(-90 12.2 200.1)">创建日期：2024年1月2日 20:29:09</text>
<text x="166.4" y="203.4">批</text>
<text x="172.2" y="203.4">准</text>
<text x="191.6" y="203.4">版</text>
<text x="197.4" y="203.4">本</text>
<text x="207.3" y="203.4">A</text>
</g>
<text font-size="2.8" x="190.9" y="192.5">表面处理</text>
<g font-size="2.3">
<text x="152.7" y="178.6">区分</text>
<text x="164.7" y="175.3">未注尺寸加工公差</text>
<text x="185.6" y="175.3">单位:(mm)</text>
<text x="148" y="180.3">项目</text>
<text x="149.1" y="183.4">切</text>
<text x="153.8" y="183.4">削</text>
<text x="149.1" y="187.4">钣</text>
<text x="153.8" y="187.4">金</text>
</g>
<g font-size="1.7">
<text x="159.3" y="179.4">0.5～6</text>
<text x="168.4" y="179.4">＞6～30</text>
<text x="177" y="179.3">＞30～120</text>
<text x="186.1" y="179.3">＞120～400 ＞400～1000</text>
<text x="206" y="178.2">＞1000～</text>
<text x="159.3" y="183.4">±0.05</text>
<text x="169.3" y="183.4">±0.1</text>
<text x="178.4" y="183.4">±0.15</text>
<text x="188.3" y="183.4">±0.2</text>
<text x="197.7" y="183.4">±0.3</text>
<text x="206" y="180.2">3000</text>
<text x="207.3" y="183.4">±0.5</text>
<text x="159.2" y="187.4">±0.3</text>
<text x="169.3" y="187.4">±0.3</text>
<text x="178.2" y="187.4">±0.4</text>
<text x="188.3" y="187.4">±0.6</text>
<text x="197.7" y="187.4">±1.0</text>
<text x="207.3" y="187.4">±1.5</text>
</g>
</svg>
